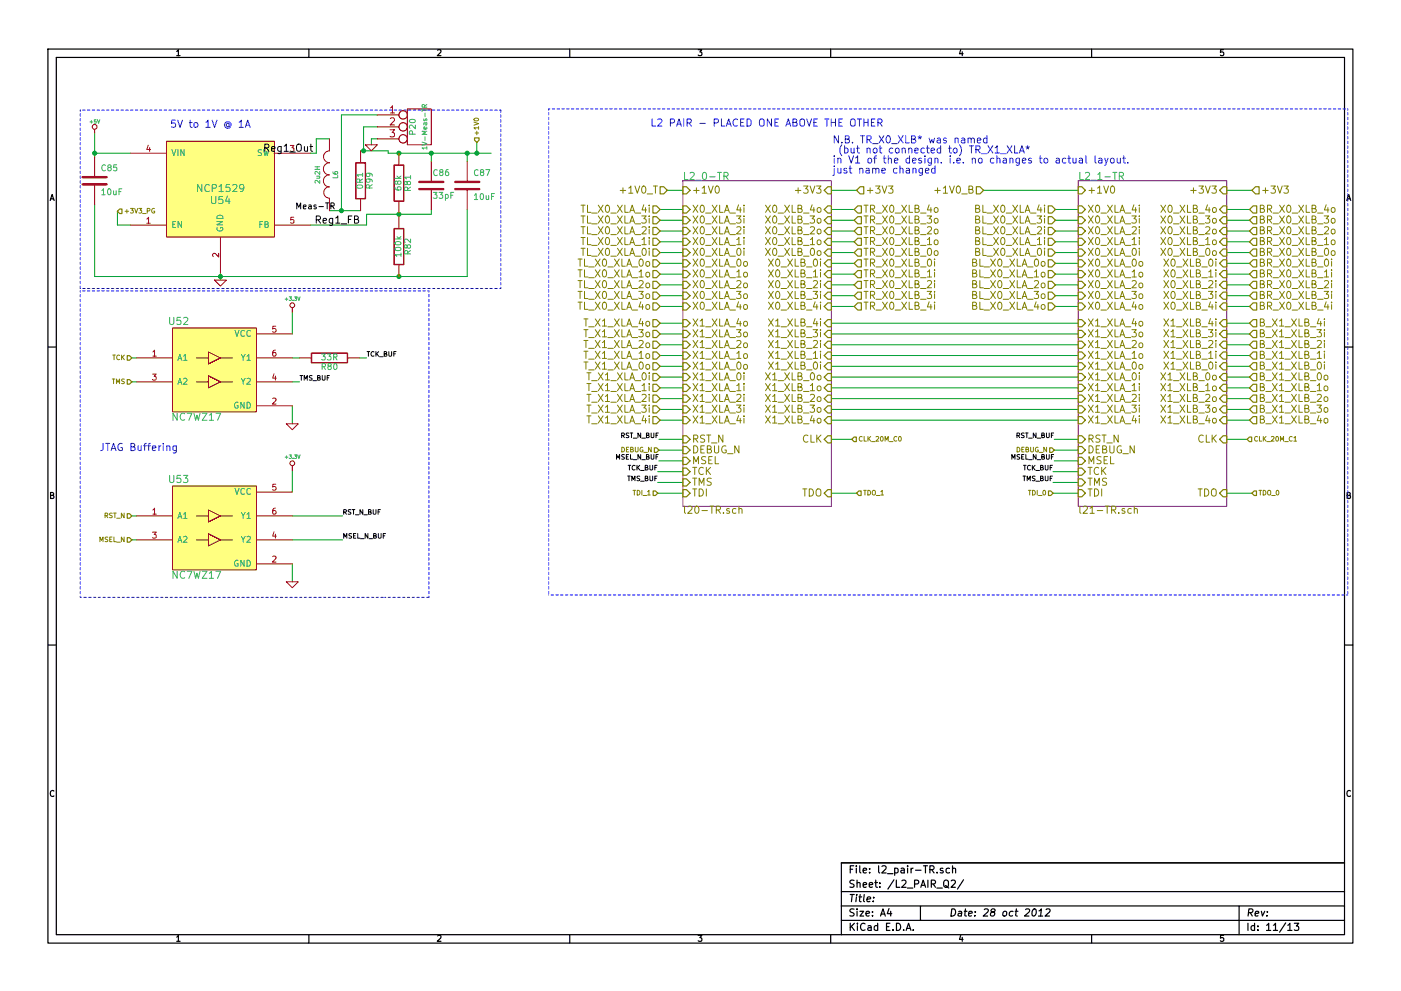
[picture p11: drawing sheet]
<svg xmlns="http://www.w3.org/2000/svg" width="297mm" height="210mm" viewBox="0 0 297 210" stroke-linecap="round" stroke-linejoin="round" font-family="sans-serif">
<g fill="none" stroke="#000" stroke-width=".25">
<path d="M10.2 10.4h276.6v189.7h-276.6zM11.9 12.2h273.2v186.1h-273.2zM65.5 10.4v1.8M120.8 10.4v1.8M176.1 10.4v1.8M231.4 10.4v1.8M10.2 73.6h1.7M285.1 73.6h1.7M10.2 136.8h1.7M285.1 136.8h1.7M65.5 198.3v1.8M120.8 198.3v1.8"/>
<path d="M176.1 198.3v1.8M178.4 189.2h106.7M178.4 195.3h106.7M178.4 192.2h106.7M185.2 190.4v.1M188.5 192.8l-.4 1h1M188.8 193.3v1.1M192.1 197.4l.5-1.5 .5 1.5M192.3 197h.7M193.6 197.3v.1M195.1 192.2v3.1M199.9 184.3l-.3-.1-.3 .2 .1 .2 .5 .2v.3h-.6"/>
<path d="M200.4 187.9l.8 .5M201.3 184.3l-.4-.1-.3 .3 .1 .6 .2 .1 .4-.1M201.7 186.9l.6-.2 .3 .5-1 1.1h1M202 184.3a.36 .36 0 0 1 .6 .1v.8M202 183.7v1.5M204.3 186.7l-1.3 1.9M219.1 192.9l.2-.1a.78 .78 0 0 1 .5 .7 .78 .78 0 0 1-.3 .7l-.4 .2a.97 .97 0 0 1 0-1.5zM220.2 194.4h.9M220.3 193.3l.5-.5-.2 1.6M221.8 193l.6-.2 .3 .3-.2 .4-.9 .9h.9M231.4 198.3v1.8M262.7 192.2v6.1"/>
<path d="M273 196.3l.5-.4v1.5M273 197.4h.9M274.4 195.9h1l-.5 .6 .4 .1v.7l-.2 .1-.7-.1M285.1 183.1h-106.7v15.2"/>
</g>
<g fill="none" stroke="#00a000" stroke-width=".21">
<path d="M20.1 28.2v5.1M20.1 32.5h7.6M69.8 29.5h-2.7v3h-1.3M76.5 32h5.8v.5h21.8M80 24.4h-7.6v20.3M80 29.5h-1.3v1.2M80 26.9h-2.9v5.1M91.4 32.5v1.8M99.1 32.5v1.8M101.1 30.2v2.3M20.1 43.4v15.3h79v-14.3M24.9 44.8v2.9h2.8"/>
<path d="M46.7 57.9v1.5M69.8 44.7h6.7M84.6 45.2v.8M91.4 44.4v1.1h-13.7v2.2h-11.9M140 44.4h4.8M140 46.7h4.8M140 51.3h4.8M140 49h4.8M140 53.6h4.8M140 55.9h4.8M140 58.2h4.8M141.5 40.4h3.3"/>
<path d="M176.3 40.4h5.3M176.3 44.4h4.8M176.3 46.7h4.8M176.3 51.3h4.8M176.3 49h4.8M176.3 53.6h4.8M176.3 55.9h4.8M176.3 58.2h4.8M208.5 40.4h20.1M223.8 44.4h4.8M223.8 46.7h4.8M223.8 51.3h4.8"/>
<path d="M223.8 49h4.8M223.8 53.6h4.8M223.8 55.9h4.8M223.8 58.2h4.8M260.1 40.4h5.3M260.1 44.4h4.8M260.1 46.7h4.8M260.1 51.3h4.8M260.1 49h4.8M260.1 53.6h4.8M260.1 55.9h4.8M260.1 58.2h4.8"/>
<path d="M27.9 75.9h1.1M62 75.9h1.5M62 66.3v4.6M76.2 75.9h1.5M140 75.4h4.8M140 70.9h4.8M140 68.6h4.8M140 73.1h4.8M140 77.7h4.8M140 60.4h4.8M140 62.7h4.8M140 65h4.8"/>
<path d="M176.3 75.4h52.3M176.3 70.9h52.3M176.3 68.6h52.3M176.3 73.1h52.3M176.3 77.7h52.3M176.3 60.4h4.8M176.3 62.7h4.8M176.3 65h4.8M223.8 60.4h4.8M223.8 62.7h4.8M223.8 65h4.8M260.1 75.4h4.8"/>
<path d="M260.1 70.9h4.8M260.1 68.6h4.8M260.1 73.1h4.8M260.1 77.7h4.8M260.1 60.4h4.8M260.1 62.7h4.8M260.1 65h4.8M27.9 81h1.1M62 81h1.5M62 86.1v3.8M62 99.8v4.6M139.7 95.5h5.1"/>
<path d="M139.7 97.8h5.1M139.7 93.2h5.1M140 89.1h4.8M140 84.6h4.8M140 80h4.8M140 82.3h4.8M140 86.9h4.8M176.3 89.1h52.3M176.3 84.6h52.3M176.3 80h52.3M176.3 93.2h4.3M176.3 82.3h52.3"/>
<path d="M176.3 86.9h52.3M223.5 95.5h5.1M223.5 97.8h5.1M223.5 93.2h5.1M260.1 89.1h4.8M260.1 84.6h4.8M260.1 80h4.8M260.1 93.2h4.3M260.1 82.3h4.8M260.1 86.9h4.8M27.9 109.5h1.1M27.9 114.5h1.1"/>
<path d="M62 109.5h10.6M62 114.5h10.6M62 119.6v3.8M139.4 102.4h5.4M139.4 100.1h5.4M139.4 104.6h5.4M176.3 104.6h5.3M223.3 102.4h5.3M223.3 100.1h5.3M223.3 104.6h5.3M260.1 104.6h5.3"/>
</g>
<g fill="none" stroke="#00f" stroke-width=".21" stroke-dasharray=".5" stroke-dashoffset=".3">
<path d="M17 23.4v37.8M106.2 23.4h-89.2M116.3 23.1v103.1M116.3 23.1h169.4M285.7 23.1v103.1M17 61.7v65M90.9 61.7h-73.9M106.2 61.2h-89.2M106.2 61.2v-37.8M17 126.7h64.8M81.5 126.7h9.4M90.9 126.7v-65"/>
<path d="M285.7 126.2h-169.4"/>
</g>
<g fill="#00a000" stroke="#00a000" stroke-width=".25">
<circle cx="99.1" cy="32.5" r=".41"/>
<circle cx="91.4" cy="32.5" r=".41"/>
<circle cx="46.7" cy="58.7" r=".41"/>
<circle cx="20.1" cy="32.5" r=".41"/>
<circle cx="84.6" cy="32.5" r=".41"/>
<circle cx="84.6" cy="45.5" r=".41"/>
<circle cx="84.6" cy="58.7" r=".41"/>
<circle cx="101.1" cy="32.5" r=".41"/>
<circle cx="72.4" cy="44.7" r=".41"/>
<circle cx="77.1" cy="32" r=".41"/>
</g>
<g fill="none" stroke="#a00000" stroke-width=".21">
<path d="M20.1 27.4v.8M20.1 33.3v4.3M20.1 39.1v4.3M27.7 32.5h7.6M35.3 30h22.9v20.3h-22.9zM58.2 32.5h7.6M69.8 29.5v2.5a1.24 1.24 0 0 0-1.2 1.3 1.24 1.24 0 0 0 1.2 1.2M69.8 34.6a1.27 1.27 0 0 0-1.2 1.2 1.27 1.27 0 0 0 1.2 1.3 1.27 1.27 0 0 0-1.2 1.3 1.27 1.27 0 0 0 1.2 1.2 1.19 1.19 0 0 0-1.1 1.2 1.19 1.19 0 0 0 1.1 1.2M76.5 32v2.5M77.5 30.7h2.5l-1.3 1.3zM84.6 32.5v2.5M86.4 23.1h5v7.6h-5z"/>
<path d="M91.4 34.3v4.3M99.1 34.3v4.3M27.7 47.7h7.6M45.5 59.4h2.5l-1.3 1.3zM46.7 50.3v7.6M58.2 47.7h7.6M69.8 42.2v2.5M76.5 42.2v2.5M84.6 42.7v2.5M84.6 46v2.5M84.6 56.1v2.6M91.4 40.1v4.3"/>
<path d="M99.1 40.1v4.3M29 75.9h7.6M36.6 69.6h17.8v17.8h-17.8zM41.7 75.9h2.5v1.3v-2.5l2.5 1.2-2.5 1.3 2.5-1.3h2.6M54.4 75.9h7.6M54.4 70.9h7.6M62 65.3v1M63.5 75.9h2.5M73.7 75.9h2.5M29 81h7.6M41.7 81h2.5v-1.2v2.5l2.5-1.3-2.5-1.2 2.5 1.2h2.6M54.4 86.1h7.6"/>
<path d="M54.4 81h7.6M60.7 89.9h2.5l-1.2 1.3zM62 98.8v1M29 109.5h7.6M29 114.5h7.6M36.6 103.1h17.8v17.8h-17.8zM41.7 114.5h2.5v-1.2v2.5l2.5-1.3-2.5-1.2 2.5 1.2h2.6M41.7 109.5h2.5v1.2v-2.5l2.5 1.3-2.5 1.2 2.5-1.2h2.6M54.4 109.5h7.6M54.4 119.6h7.6M54.4 114.5h7.6M54.4 104.4h7.6"/>
<path d="M60.7 123.4h2.5l-1.2 1.3z"/>
<circle cx="20.1" cy="26.9" r=".51"/>
<circle cx="62" cy="64.8" r=".51"/>
<circle cx="62" cy="98.3" r=".51"/>
</g>
<g fill="none" stroke="#a00000" stroke-width=".25">
<path d="M80 24.4h4.6M80 26.9h4.6M80 29.5h4.6"/>
<circle cx="85.5" cy="24.4" r=".89"/>
<circle cx="85.5" cy="26.9" r=".89"/>
<circle cx="85.5" cy="29.5" r=".89"/>
</g>
<path d="M90 22.7v-.5h-.5v.5h1M90.5 31.4h-1l.3 .3M90.5 31.1v.6M90.5 22.2l-.5 .3M153.5 37.4l.7-.1 .2-.2-.1-.4-.2-.1h-.6v1.5M153.9 37.4l.5 .7M237.3 37.4l.7-.1 .2-.2-.1-.4-.2-.1h-.6v1.5M237.7 37.4l.5 .7" fill="none" stroke="#00a0a0" stroke-width=".21"/>
<path d="M62.9 44.3v-1.3l.4 1 .5-1v1.3" fill="none" stroke="#000" stroke-width=".21"/>
<path d="M75.4 34.5h2.1v7.7h-2.1zM83.6 35h2v7.7h-2zM83.6 48.5h2v7.6h-2zM66 74.9h7.7v2.1h-7.7z" fill="none" stroke="#a00000" stroke-width=".3"/>
<path d="M144.8 38.3h31.5v69.1h-31.5zM228.6 38.3h31.5v69.1h-31.5z" fill="none" stroke="#a000a0" stroke-width=".21"/>
<g fill="none" stroke="#808000" stroke-width=".21">
<path d="M100.5 25.2a.47 .47 0 0 1 .6-.2 .47 .47 0 0 1 .3 .5 .48 .48 0 0 1-.5 .2 .48 .48 0 0 1-.4-.5zM151.8 39.6l.2-.1a.81 .81 0 0 1 .5 .7 .81 .81 0 0 1-.5 .8l-.2-.1-.2-.5zM188.4 39.5h.9l-.5 .6 .5 .1v.7l-.3 .1-.6-.1M235.6 39.6l.2-.1a.81 .81 0 0 1 .5 .7 .81 .81 0 0 1-.5 .8l-.2-.1-.2-.5zM272.2 39.5h1l-.6 .6 .5 .1v.7l-.3 .1-.6-.1M32.7 44.3a.46 .46 0 0 0-.6 .4 .46 .46 0 0 0 .7 .4v-.3h-.2M168.6 40.4h1.2M198.2 40.4h1.2M252.5 40.4h1.1M282.3 44.2l.2-.2 .5 .2v.7l-.2 .2-.5-.2zM282.3 46.5l.2-.2 .5 .2v.7l-.2 .1-.5-.1zM282.3 51l.2-.1 .5 .1v.8l-.2 .1-.5-.1z"/>
<path d="M282.3 48.8l.2-.2 .5 .2v.7l-.2 .1-.5-.1zM282.3 53.3l.2-.1 .5 .1v.8l-.2 .1-.5-.1zM282.3 59.5v.2M282.3 57.2v.2M282.3 55.5v1M282.3 57.8v1M280.8 67.7v.1M280.8 69.9v.2M280.8 74.5v.2M280.8 72.2v.2M280.8 76.8v.2M280.8 68.2v1"/>
<path d="M280.8 70.5v1M280.8 72.7v1.1M280.8 75v1M280.8 77.3v1M280.9 79.7l.3-.1 .3 .3v.4l-.3 .3-.5-.3zM282.3 61.8v.2M282.3 64.1v.2M282.3 60v1.1M282.3 62.3v1M282.3 64.6v1M274.3 93.6h.6M280.9 84.2h.3l.3 .3v.4l-.3 .3-.5-.3z"/>
<path d="M280.9 82l.3-.1 .3 .3v.4l-.3 .3-.5-.3zM280.9 86.5h.3l.3 .3v.4l-.3 .3-.5-.3zM280.9 88.8l.3-.1 .3 .3v.5l-.3 .3-.5-.3zM156 108l-.4-.1-.3 .3 .1 .6 .2 .1 .4-.1M156.7 108a.36 .36 0 0 1 .6 .1v.8M156.7 107.4v1.5M239.9 108l-.5-.1-.3 .3 .1 .6 .2 .1 .5-.1M240.5 108h.1a.36 .36 0 0 1 .5 .1v.8M240.5 107.4v1.5"/>
</g>
<g fill="none" stroke="#808000" stroke-width=".25">
<path d="M100.6 29.3h1v.4l-.5 .5-.5-.5zM140 39.6h.7l.8 .8-.8 .7h-.7zM144.8 39.6h.7l.8 .8-.8 .7h-.7zM175.5 39.6h.8v1.5h-.8l-.7-.7zM182.4 39.6h.7v1.5h-.7l-.8-.7zM207 39.6h.8l.7 .8-.7 .7h-.8zM228.6 39.6h.8l.7 .8-.7 .7h-.8zM259.3 39.6h.8v1.5h-.8l-.7-.7zM266.2 39.6h.8v1.5h-.8l-.8-.7zM24.9 44.8l.5-.5h.5v1h-.5zM138.4 43.7h.8l.8 .7-.8 .8h-.8zM138.4 46h.8l.8 .7-.8 .8h-.8z"/>
<path d="M138.4 50.5h.8l.8 .8-.8 .8h-.8zM138.4 48.3h.8l.8 .7-.8 .8h-.8zM138.4 52.8h.8l.8 .8-.8 .8h-.8zM138.4 55.1h.8l.8 .8-.8 .7h-.8zM138.4 59.7h.8l.8 .7-.8 .8h-.8zM138.4 57.4h.8l.8 .8-.8 .7h-.8zM144.8 43.7h.7l.8 .7-.8 .8h-.7zM144.8 46h.7l.8 .7-.8 .8h-.7zM144.8 48.3h.7l.8 .7-.8 .8h-.7zM144.8 50.5h.7l.8 .8-.8 .8h-.7zM144.8 52.8h.7l.8 .8-.8 .8h-.7zM144.8 55.1h.7l.8 .8-.8 .7h-.7z"/>
<path d="M144.8 57.4h.7l.8 .8-.8 .7h-.7zM144.8 59.7h.7l.8 .7-.8 .8h-.7zM175.5 43.7h.8v1.5h-.8l-.7-.8zM175.5 46h.8v1.5h-.8l-.7-.8zM175.5 48.3h.8v1.5h-.8l-.7-.8zM175.5 50.5h.8v1.6h-.8l-.7-.8zM175.5 52.8h.8v1.6h-.8l-.7-.8zM175.5 55.1h.8v1.5h-.8l-.7-.7zM175.5 57.4h.8v1.5h-.8l-.7-.7zM175.5 59.7h.8v1.5h-.8l-.7-.8zM181.9 57.4h.7v1.5h-.7l-.8-.7zM181.9 59.7h.7v1.5h-.7l-.8-.8z"/>
<path d="M181.9 55.1h.7v1.5h-.7l-.8-.7zM181.9 52.8h.7v1.6h-.7l-.8-.8zM181.9 48.3h.7v1.5h-.7l-.8-.8zM181.9 50.5h.7v1.6h-.7l-.8-.8zM181.9 46h.7v1.5h-.7l-.8-.8zM181.9 43.7h.7v1.5h-.7l-.8-.8zM222.2 57.4h.8l.8 .8-.8 .7h-.8zM222.2 59.7h.8l.8 .7-.8 .8h-.8zM222.2 55.1h.8l.8 .8-.8 .7h-.8zM222.2 52.8h.8l.8 .8-.8 .8h-.8zM222.2 48.3h.8l.8 .7-.8 .8h-.8zM222.2 50.5h.8l.8 .8-.8 .8h-.8z"/>
<path d="M222.2 46h.8l.8 .7-.8 .8h-.8zM222.2 43.7h.8l.8 .7-.8 .8h-.8zM228.6 43.7h.8l.7 .7-.7 .8h-.8zM228.6 46h.8l.7 .7-.7 .8h-.8zM228.6 48.3h.8l.7 .7-.7 .8h-.8zM228.6 50.5h.8l.7 .8-.7 .8h-.8zM228.6 52.8h.8l.7 .8-.7 .8h-.8zM228.6 55.1h.8l.7 .8-.7 .7h-.8zM228.6 57.4h.8l.7 .8-.7 .7h-.8zM228.6 59.7h.8l.7 .7-.7 .8h-.8zM259.3 43.7h.8v1.5h-.8l-.7-.8zM259.3 46h.8v1.5h-.8l-.7-.8z"/>
<path d="M259.3 48.3h.8v1.5h-.8l-.7-.8zM259.3 50.5h.8v1.6h-.8l-.7-.8zM259.3 52.8h.8v1.6h-.8l-.7-.8zM259.3 55.1h.8v1.5h-.8l-.7-.7zM259.3 57.4h.8v1.5h-.8l-.7-.7zM259.3 59.7h.8v1.5h-.8l-.7-.8zM265.7 43.7h.7v1.5h-.7l-.8-.8zM265.7 46h.7v1.5h-.7l-.8-.8zM265.7 50.5h.7v1.6h-.7l-.8-.8zM265.7 48.3h.7v1.5h-.7l-.8-.8zM265.7 52.8h.7v1.6h-.7l-.8-.8zM265.7 55.1h.7v1.5h-.7l-.8-.7z"/>
<path d="M265.7 59.7h.7v1.5h-.7l-.8-.8zM265.7 57.4h.7v1.5h-.7l-.8-.7zM27 75.5h.5l.4 .4-.4 .5h-.5zM138.4 62h.8l.8 .7-.8 .8h-.8zM138.4 64.3h.8l.8 .7-.8 .8h-.8zM138.4 67.8h.8l.8 .8-.8 .7h-.8zM138.4 70.1h.8l.8 .8-.8 .7h-.8zM138.4 74.7h.8l.8 .7-.8 .8h-.8zM138.4 72.4h.8l.8 .7-.8 .8h-.8zM138.4 77h.8l.8 .7-.8 .8h-.8zM138.4 79.2h.8l.8 .8-.8 .8h-.8zM144.8 67.8h.7l.8 .8-.8 .7h-.7z"/>
<path d="M144.8 70.1h.7l.8 .8-.8 .7h-.7zM144.8 72.4h.7l.8 .7-.8 .8h-.7zM144.8 74.7h.7l.8 .7-.8 .8h-.7zM144.8 77h.7l.8 .7-.8 .8h-.7zM144.8 79.2h.7l.8 .8-.8 .8h-.7zM144.8 62h.7l.8 .7-.8 .8h-.7zM144.8 64.3h.7l.8 .7-.8 .8h-.7zM175.5 67.8h.8v1.5h-.8l-.7-.7zM175.5 70.1h.8v1.5h-.8l-.7-.7zM175.5 72.4h.8v1.5h-.8l-.7-.8zM175.5 74.7h.8v1.5h-.8l-.7-.8zM175.5 77h.8v1.5h-.8l-.7-.8z"/>
<path d="M175.5 79.2h.8v1.6h-.8l-.7-.8zM175.5 62h.8v1.5h-.8l-.7-.8zM175.5 64.3h.8v1.5h-.8l-.7-.8zM181.9 64.3h.7v1.5h-.7l-.8-.8zM181.9 62h.7v1.5h-.7l-.8-.8zM222.2 64.3h.8l.8 .7-.8 .8h-.8zM222.2 62h.8l.8 .7-.8 .8h-.8zM228.6 67.8h.8l.7 .8-.7 .7h-.8zM228.6 70.1h.8l.7 .8-.7 .7h-.8zM228.6 72.4h.8l.7 .7-.7 .8h-.8zM228.6 74.7h.8l.7 .7-.7 .8h-.8zM228.6 77h.8l.7 .7-.7 .8h-.8z"/>
<path d="M228.6 79.2h.8l.7 .8-.7 .8h-.8zM228.6 62h.8l.7 .7-.7 .8h-.8zM228.6 64.3h.8l.7 .7-.7 .8h-.8zM259.3 67.8h.8v1.5h-.8l-.7-.7zM259.3 70.1h.8v1.5h-.8l-.7-.7zM259.3 72.4h.8v1.5h-.8l-.7-.8zM259.3 74.7h.8v1.5h-.8l-.7-.8zM259.3 77h.8v1.5h-.8l-.7-.8zM259.3 79.2h.8v1.6h-.8l-.7-.8zM259.3 62h.8v1.5h-.8l-.7-.8zM259.3 64.3h.8v1.5h-.8l-.7-.8zM265.7 62h.7v1.5h-.7l-.8-.8z"/>
<path d="M265.7 64.3h.7v1.5h-.7l-.8-.8zM265.7 67.8h.7v1.5h-.7l-.8-.7zM265.7 70.1h.7v1.5h-.7l-.8-.7zM265.7 74.7h.7v1.5h-.7l-.8-.8zM265.7 72.4h.7v1.5h-.7l-.8-.8zM265.7 77h.7v1.5h-.7l-.8-.8zM265.7 79.2h.7v1.6h-.7l-.8-.8zM27 80.5h.5l.4 .5-.4 .5h-.5zM138.4 83.8h.8l.8 .8-.8 .7h-.8zM138.4 81.5h.8l.8 .8-.8 .8h-.8zM138.4 86.1h.8l.8 .8-.8 .7h-.8zM138.4 88.4h.8l.8 .7-.8 .8h-.8z"/>
<path d="M138.7 95h.5l.5 .5-.5 .5h-.5zM144.8 81.5h.7l.8 .8-.8 .8h-.7zM144.8 83.8h.7l.8 .8-.8 .7h-.7zM144.8 86.1h.7l.8 .8-.8 .7h-.7zM144.8 88.4h.7l.8 .7-.8 .8h-.7zM144.8 92.5h.7l.8 .7-.8 .8h-.7zM144.8 94.7h.7l.8 .8-.8 .8h-.7zM144.8 97h.7l.8 .8-.8 .7h-.7zM144.8 99.3h.7l.8 .8-.8 .7h-.7zM175.5 81.5h.8v1.6h-.8l-.7-.8zM175.5 83.8h.8v1.5h-.8l-.7-.7zM175.5 86.1h.8v1.5h-.8l-.7-.7z"/>
<path d="M175.5 88.4h.8v1.5h-.8l-.7-.8zM175.5 92.5h.8v1.5h-.8l-.7-.8zM181.1 92.7h.5v1h-.5l-.5-.5zM222.6 95h.4l.5 .5-.5 .5h-.4zM228.6 81.5h.8l.7 .8-.7 .8h-.8zM228.6 83.8h.8l.7 .8-.7 .7h-.8zM228.6 86.1h.8l.7 .8-.7 .7h-.8zM228.6 88.4h.8l.7 .7-.7 .8h-.8zM228.6 92.5h.8l.7 .7-.7 .8h-.8zM228.6 94.7h.8l.7 .8-.7 .8h-.8zM228.6 97h.8l.7 .8-.7 .7h-.8zM228.6 99.3h.8l.7 .8-.7 .7h-.8z"/>
<path d="M259.3 81.5h.8v1.6h-.8l-.7-.8zM259.3 83.8h.8v1.5h-.8l-.7-.7zM259.3 86.1h.8v1.5h-.8l-.7-.7zM259.3 88.4h.8v1.5h-.8l-.7-.8zM259.3 92.5h.8v1.5h-.8l-.7-.8zM264.9 92.7h.5v1h-.5l-.5-.5zM265.7 83.8h.7v1.5h-.7l-.8-.7zM265.7 81.5h.7v1.6h-.7l-.8-.8zM265.7 86.1h.7v1.5h-.7l-.8-.7zM265.7 88.4h.7v1.5h-.7l-.8-.8zM27 114.1h.5l.4 .4-.4 .5h-.5zM27 109h.5l.4 .5-.4 .5h-.5z"/>
<path d="M138.5 104.2h.5l.4 .4-.4 .5h-.5zM144.8 101.6h.7l.8 .8-.8 .7h-.7zM144.8 103.9h.7l.8 .7-.8 .8h-.7zM175.5 103.9h.8v1.5h-.8l-.7-.8zM182.1 104.2h.5v.9h-.5l-.5-.5zM222.3 104.2h.5l.5 .4-.5 .5h-.5zM228.6 101.6h.8l.7 .8-.7 .7h-.8zM228.6 103.9h.8l.7 .7-.7 .8h-.8zM259.3 103.9h.8v1.5h-.8l-.7-.8zM265.9 104.2h.5v.9h-.5l-.5-.5z"/>
</g>
<g fill="#ffff80" stroke="#ffff80" stroke-width=".25">
<path d="M35.3 30h22.9v20.3h-22.9z"/>
<path d="M36.6 69.6h17.8v17.8h-17.8z"/>
<path d="M36.6 103.1h17.8v17.8h-17.8z"/>
</g>
<path d="M17.5 39.1h5.1M17.5 37.6h5.1M88.9 38.6h5.1M96.5 38.6h5.1M88.9 40.1h5.1M96.5 40.1h5.1" fill="none" stroke="#a00000" stroke-width=".51"/>
<g fill="none" stroke="#00f" stroke-width=".21">
<path d="M50.7 25.9l.5-.4v1.5M50.7 27h.9M52 27l.5-1.5 .5 1.5M52.1 26.6h.8M183.2 25.2v1.6M183.2 26h.8M184 25.2v1.6M184.8 26h.5M185.5 25.2h-.7v1.6h.7M186.1 26.1l.8-.1 .1-.3-.1-.3-.2-.2h-.6v1.6M186.5 26.1l.5 .7M195.6 35.7v1.3l-.3 .2h-.4"/>
<path d="M195.6 35.8l-.5-.1-.3 .3 .1 .6 .2 .1 .5-.1M196.2 36.2l.8-.1-.1-.3-.5-.1-.2 .2 .1 .7h.6M198.2 35.8l-.4-.1-.3 .3 .1 .6 .2 .1 .4-.1M198.2 35.2v1.5M205.9 29.5a.35 .35 0 0 1 .3-.2 .35 .35 0 0 1 .4 .2v.8M207.2 29.8l.7-.1v-.3l-.5-.1-.2 .2 .1 .7h.6M209.2 29.4l-.4-.1-.3 .3 .1 .6 .2 .1 .4-.1M209.2 28.8v1.5M213.5 30.9l1.1 1.6M214.6 30.9l-1.1 1.6M215.1 30.9v1.6h.7M216.2 32.5l.5-1.6 .5 1.6"/>
<path d="M216.3 32h.7M217.5 31.2l.4 .1 .3-.1M217.7 31.6l.2-.3 .2 .3M217.9 30.9v.4M226 33.6h-.4l-.4 .3 .1 .6 .3 .1 .4-.1M226.4 33.6h.6M226.6 33.1v1.3l.4 .2M227.5 33.6l.1 .9 .3 .1 .2-.1M228.1 33.6v1M228.9 33.6h.5l.1 1M229.5 34l-.6 .1a.3 .3 0 0 0 .1 .5l.5-.1M230.2 33.1v1.3l.3 .2"/>
<path d="M232.2 33.1v1.3l.2 .2M233 33.6h.6v1M233.6 34l-.6 .1a.3 .3 0 0 0 .1 .5l.5-.1M234.2 33.6l.4 1M234.9 33.6l-.5 1.4-.2 .1M235.6 33.6h.3l.3 .3v.4l-.3 .3-.5-.3zM236.9 33.6l.1 .9 .3 .1 .2-.1M237.5 33.6v1M238 33.6h.6M238.3 33.1v1.3l.3 .2M239.1 34.5v.1M37.4 94.6v1.2l-.3 .3-.4-.1"/>
<path d="M37.4 94.7l-.4-.1-.3 .3v.6l.3 .1 .4-.1"/>
</g>
<g font-size="2.1" fill="#00f">
<text x="36.1" y="27.2">5V to 1V @ 1A</text>
<text x="137.9" y="26.9">L2 PAIR - PLACED ONE ABOVE THE OTHER</text>
<text x="176.5" y="30.5">N.B. TR_X0_XLB* was named</text>
<text x="176.5" y="34.7">in V1 of the design. i.e. no changes to actual layout.</text>
<text x="177.1" y="32.6">(but not connected to) TR_X1_XLA*</text>
<text x="176.5" y="36.9">just name changed</text>
<text x="21.1" y="95.8">JTAG Buffering</text>
</g>
<g font-size="2.1" fill="#a00000">
<text x="82.6" y="24.1">1</text>
<text x="82.6" y="26.7">2</text>
<text x="82.6" y="29.2">3</text>
</g>
<g font-size="2.1">
<text x="56.4" y="32.3">Reg1_Out</text>
<text x="67.1" y="47.5">Reg1_FB</text>
<text x="179.9" y="185.4">File: l2_pair-TR.sch</text>
<text x="179.9" y="191.5">Title:</text>
<text x="179.9" y="188.4">Sheet: /L2_PAIR_Q2/</text>
<text x="179.9" y="197.6">KiCad E.D.A.</text>
<text x="179.9" y="194.5">Size: A4</text>
<text x="201.2" y="194.5">Date: 28 oct 2012</text>
<text x="264.2" y="194.5">Rev:</text>
<text x="264.2" y="197.6">Id: 11/13</text>
</g>
<g font-size="2.1" fill="#00a0a0">
<text x="42.1" y="40.8">NCP1529</text>
<text x="144.8" y="38.2">L2_0-TR</text>
<text x="228.6" y="38.2">L2_1-TR</text>
<text x="44.8" y="43.4">U54</text>
<text x="35.9" y="69">U52</text>
<text x="36.7" y="89.3">NC7WZ17</text>
<text x="35.9" y="102.5">U53</text>
<text x="36.7" y="122.9">NC7WZ17</text>
</g>
<g font-size="2.1" fill="#808000">
<text x="132.1" y="41.1">+1V0_T</text>
<text x="146.7" y="41.1">+1V0</text>
<text x="169.3" y="41.1">+3V3</text>
<text x="183.5" y="41.1">+3V3</text>
<text x="198.9" y="41.1">+1V0_B</text>
<text x="230.5" y="41.1">+1V0</text>
<text x="253.2" y="41.1">+3V3</text>
<text x="267.4" y="41.1">+3V3</text>
<text x="123.3" y="45.2">TL_X0_XLA_4i</text>
<text x="123.3" y="47.5">TL_X0_XLA_3i</text>
<text x="146.7" y="45.2">X0_XLA_4i</text>
<text x="146.7" y="47.5">X0_XLA_3i</text>
<text x="162.7" y="45.2">X0_XLB_4o</text>
<text x="162.7" y="47.5">X0_XLB_3o</text>
<text x="183" y="47.5">TR_X0_XLB_3o</text>
<text x="183" y="45.2">TR_X0_XLB_4o</text>
<text x="206.9" y="47.5">BL_X0_XLA_3i</text>
<text x="206.9" y="45.2">BL_X0_XLA_4i</text>
<text x="230.5" y="45.2">X0_XLA_4i</text>
<text x="230.5" y="47.5">X0_XLA_3i</text>
<text x="246.5" y="45.2">X0_XLB_4o</text>
<text x="246.5" y="47.5">X0_XLB_3o</text>
<text x="266.9" y="45.2">BR_X0_XLB_4o</text>
<text x="266.9" y="47.5">BR_X0_XLB_3o</text>
<text x="123.3" y="52.1">TL_X0_XLA_1i</text>
<text x="123.3" y="49.8">TL_X0_XLA_2i</text>
<text x="146.7" y="49.8">X0_XLA_2i</text>
<text x="146.7" y="52.1">X0_XLA_1i</text>
<text x="162.7" y="49.8">X0_XLB_2o</text>
<text x="162.7" y="52.1">X0_XLB_1o</text>
<text x="183" y="49.8">TR_X0_XLB_2o</text>
<text x="183" y="52.1">TR_X0_XLB_1o</text>
<text x="206.9" y="49.8">BL_X0_XLA_2i</text>
<text x="206.9" y="52.1">BL_X0_XLA_1i</text>
<text x="230.5" y="49.8">X0_XLA_2i</text>
<text x="230.5" y="52.1">X0_XLA_1i</text>
<text x="246.5" y="49.8">X0_XLB_2o</text>
<text x="246.5" y="52.1">X0_XLB_1o</text>
<text x="266.9" y="52.1">BR_X0_XLB_1o</text>
<text x="266.9" y="49.8">BR_X0_XLB_2o</text>
<text x="122.6" y="56.6">TL_X0_XLA_0o</text>
<text x="122.6" y="58.9">TL_X0_XLA_1o</text>
<text x="123.3" y="54.4">TL_X0_XLA_0i</text>
<text x="146.7" y="54.4">X0_XLA_0i</text>
<text x="146.7" y="56.6">X0_XLA_0o</text>
<text x="146.7" y="58.9">X0_XLA_1o</text>
<text x="162.7" y="54.4">X0_XLB_0o</text>
<text x="163.4" y="56.6">X0_XLB_0i</text>
<text x="163.4" y="58.9">X0_XLB_1i</text>
<text x="183" y="58.9">TR_X0_XLB_1i</text>
<text x="183" y="56.6">TR_X0_XLB_0i</text>
<text x="183" y="54.4">TR_X0_XLB_0o</text>
<text x="206.1" y="58.9">BL_X0_XLA_1o</text>
<text x="206.1" y="56.6">BL_X0_XLA_0o</text>
<text x="206.9" y="54.4">BL_X0_XLA_0i</text>
<text x="230.5" y="54.4">X0_XLA_0i</text>
<text x="230.5" y="56.6">X0_XLA_0o</text>
<text x="230.5" y="58.9">X0_XLA_1o</text>
<text x="246.5" y="54.4">X0_XLB_0o</text>
<text x="247.2" y="56.6">X0_XLB_0i</text>
<text x="247.2" y="58.9">X0_XLB_1i</text>
<text x="266.9" y="54.4">BR_X0_XLB_0o</text>
<text x="266.9" y="56.6">BR_X0_XLB_0i</text>
<text x="266.9" y="58.9">BR_X0_XLB_1i</text>
<text x="122.6" y="61.2">TL_X0_XLA_2o</text>
<text x="122.6" y="63.5">TL_X0_XLA_3o</text>
<text x="122.6" y="65.8">TL_X0_XLA_4o</text>
<text x="146.7" y="61.2">X0_XLA_2o</text>
<text x="146.7" y="63.5">X0_XLA_3o</text>
<text x="146.7" y="65.8">X0_XLA_4o</text>
<text x="163.4" y="61.2">X0_XLB_2i</text>
<text x="163.4" y="63.5">X0_XLB_3i</text>
<text x="163.4" y="65.8">X0_XLB_4i</text>
<text x="183" y="65.8">TR_X0_XLB_4i</text>
<text x="183" y="63.5">TR_X0_XLB_3i</text>
<text x="183" y="61.2">TR_X0_XLB_2i</text>
<text x="206.1" y="65.8">BL_X0_XLA_4o</text>
<text x="206.1" y="63.5">BL_X0_XLA_3o</text>
<text x="206.1" y="61.2">BL_X0_XLA_2o</text>
<text x="230.5" y="61.2">X0_XLA_2o</text>
<text x="230.5" y="63.5">X0_XLA_3o</text>
<text x="230.5" y="65.8">X0_XLA_4o</text>
<text x="247.2" y="61.2">X0_XLB_2i</text>
<text x="247.2" y="63.5">X0_XLB_3i</text>
<text x="247.2" y="65.8">X0_XLB_4i</text>
<text x="266.9" y="61.2">BR_X0_XLB_2i</text>
<text x="266.9" y="63.5">BR_X0_XLB_3i</text>
<text x="266.9" y="65.8">BR_X0_XLB_4i</text>
<text x="123.9" y="69.3">T_X1_XLA_4o</text>
<text x="123.9" y="71.6">T_X1_XLA_3o</text>
<text x="146.7" y="69.3">X1_XLA_4o</text>
<text x="146.7" y="71.6">X1_XLA_3o</text>
<text x="163.4" y="69.3">X1_XLB_4i</text>
<text x="163.4" y="71.6">X1_XLB_3i</text>
<text x="230.5" y="69.3">X1_XLA_4o</text>
<text x="230.5" y="71.6">X1_XLA_3o</text>
<text x="247.2" y="69.3">X1_XLB_4i</text>
<text x="247.2" y="71.6">X1_XLB_3i</text>
<text x="266.9" y="69.3">B_X1_XLB_4i</text>
<text x="266.9" y="71.6">B_X1_XLB_3i</text>
<text x="123.9" y="76.2">T_X1_XLA_1o</text>
<text x="123.9" y="73.9">T_X1_XLA_2o</text>
<text x="146.7" y="73.9">X1_XLA_2o</text>
<text x="146.7" y="76.2">X1_XLA_1o</text>
<text x="163.4" y="73.9">X1_XLB_2i</text>
<text x="163.4" y="76.2">X1_XLB_1i</text>
<text x="230.5" y="73.9">X1_XLA_2o</text>
<text x="230.5" y="76.2">X1_XLA_1o</text>
<text x="247.2" y="73.9">X1_XLB_2i</text>
<text x="247.2" y="76.2">X1_XLB_1i</text>
<text x="266.9" y="76.2">B_X1_XLB_1i</text>
<text x="266.9" y="73.9">B_X1_XLB_2i</text>
<text x="123.9" y="78.5">T_X1_XLA_0o</text>
<text x="124.6" y="80.8">T_X1_XLA_0i</text>
<text x="124.6" y="83.1">T_X1_XLA_1i</text>
<text x="146.7" y="78.5">X1_XLA_0o</text>
<text x="146.7" y="80.8">X1_XLA_0i</text>
<text x="146.7" y="83.1">X1_XLA_1i</text>
<text x="162.7" y="80.8">X1_XLB_0o</text>
<text x="162.7" y="83.1">X1_XLB_1o</text>
<text x="163.4" y="78.5">X1_XLB_0i</text>
<text x="230.5" y="78.5">X1_XLA_0o</text>
<text x="230.5" y="80.8">X1_XLA_0i</text>
<text x="230.5" y="83.1">X1_XLA_1i</text>
<text x="246.5" y="80.8">X1_XLB_0o</text>
<text x="246.5" y="83.1">X1_XLB_1o</text>
<text x="247.2" y="78.5">X1_XLB_0i</text>
<text x="266.9" y="78.5">B_X1_XLB_0i</text>
<text x="266.9" y="80.8">B_X1_XLB_0o</text>
<text x="266.9" y="83.1">B_X1_XLB_1o</text>
<text x="124.6" y="85.3">T_X1_XLA_2i</text>
<text x="124.6" y="87.6">T_X1_XLA_3i</text>
<text x="124.6" y="89.9">T_X1_XLA_4i</text>
<text x="146.7" y="85.3">X1_XLA_2i</text>
<text x="146.7" y="87.6">X1_XLA_3i</text>
<text x="146.7" y="89.9">X1_XLA_4i</text>
<text x="162.7" y="85.3">X1_XLB_2o</text>
<text x="162.7" y="87.6">X1_XLB_3o</text>
<text x="162.7" y="89.9">X1_XLB_4o</text>
<text x="230.5" y="85.3">X1_XLA_2i</text>
<text x="230.5" y="87.6">X1_XLA_3i</text>
<text x="230.5" y="89.9">X1_XLA_4i</text>
<text x="246.5" y="85.3">X1_XLB_2o</text>
<text x="246.5" y="87.6">X1_XLB_3o</text>
<text x="246.5" y="89.9">X1_XLB_4o</text>
<text x="266.9" y="85.3">B_X1_XLB_2o</text>
<text x="266.9" y="87.6">B_X1_XLB_3o</text>
<text x="266.9" y="89.9">B_X1_XLB_4o</text>
<text x="146.7" y="94">RST_N</text>
<text x="170" y="94">CLK</text>
<text x="230.5" y="94">RST_N</text>
<text x="253.8" y="94">CLK</text>
<text x="146.7" y="96.3">DEBUG_N</text>
<text x="146.7" y="98.5">MSEL</text>
<text x="146.7" y="100.8">TCK</text>
<text x="230.5" y="96.3">DEBUG_N</text>
<text x="230.5" y="98.5">MSEL</text>
<text x="230.5" y="100.8">TCK</text>
<text x="146.7" y="103.1">TMS</text>
<text x="146.7" y="105.4">TDI</text>
<text x="169.9" y="105.4">TDO</text>
<text x="230.5" y="103.1">TMS</text>
<text x="230.5" y="105.4">TDI</text>
<text x="253.7" y="105.4">TDO</text>
<text x="144.8" y="109.1">l20-TR.sch</text>
<text x="228.6" y="109.1">l21-TR.sch</text>
</g>
<g font-size="1.8">
<text x="37.3" y="11.9">1</text>
<text x="92.7" y="11.9">2</text>
<text x="148" y="11.9">3</text>
<text x="203.3" y="11.9">4</text>
<text x="258.6" y="11.9">5</text>
<text x="54.3" y="33.1">SW</text>
<text x="61.5" y="32.3">3</text>
<text x="10.4" y="42.7">A</text>
<text x="63.8" y="44.4">Meas-TR</text>
<text x="285.3" y="42.7">A</text>
<text x="10.4" y="105.9">B</text>
<text x="285.3" y="105.9">B</text>
<text x="10.4" y="169.1">C</text>
<text x="285.3" y="169.1">C</text>
<text x="37.3" y="199.8">1</text>
<text x="92.7" y="199.8">2</text>
<text x="148" y="199.8">3</text>
<text x="203.3" y="199.8">4</text>
<text x="258.6" y="199.8">5</text>
</g>
<g font-size="1.8" fill="#00a0a0">
<text x="88.2" y="28.5" transform="rotate(-90 88.2 28.5)">P20</text>
<text x="36.3" y="33.1">VIN</text>
<text x="21.6" y="36.4">C85</text>
<text x="21.6" y="41.4">10uF</text>
<text x="77" y="40" transform="rotate(-90 77 40)">0R1</text>
<text x="79" y="40" transform="rotate(-90 79 40)">R99</text>
<text x="85.1" y="40.3" transform="rotate(-90 85.1 40.3)">68k</text>
<text x="87.2" y="40.5" transform="rotate(-90 87.2 40.5)">R81</text>
<text x="91.9" y="37.4">C86</text>
<text x="100.6" y="37.4">C87</text>
<text x="92" y="42.2">33pF</text>
<text x="100.6" y="42.5">10uF</text>
<text x="36.3" y="48.4">EN</text>
<text x="47.4" y="49.3" transform="rotate(-90 47.4 49.3)">GND</text>
<text x="54.8" y="48.4">FB</text>
<text x="87.2" y="53.9" transform="rotate(-90 87.2 53.9)">R82</text>
<text x="85.1" y="54.3" transform="rotate(-90 85.1 54.3)">100k</text>
<text x="49.6" y="71.5">VCC</text>
<text x="37.6" y="76.6">A1</text>
<text x="51.2" y="76.6">Y1</text>
<text x="68.2" y="76.5">33R</text>
<text x="37.6" y="81.7">A2</text>
<text x="51.2" y="81.7">Y2</text>
<text x="68.2" y="78.5">R80</text>
<text x="49.4" y="86.7">GND</text>
<text x="49.6" y="105">VCC</text>
<text x="37.6" y="110.1">A1</text>
<text x="51.2" y="110.1">Y1</text>
<text x="37.6" y="115.2">A2</text>
<text x="51.2" y="115.2">Y2</text>
<text x="49.4" y="120.3">GND</text>
</g>
<g font-size="1.8" fill="#a00000">
<text x="31" y="32.3">4</text>
<text x="31" y="47.5">1</text>
<text x="61.5" y="47.5">5</text>
<text x="46.5" y="54.6" transform="rotate(-90 46.5 54.6)">2</text>
<text x="57.7" y="70.6">5</text>
<text x="32.3" y="75.7">1</text>
<text x="57.7" y="75.7">6</text>
<text x="32.3" y="80.8">3</text>
<text x="57.7" y="80.8">4</text>
<text x="57.7" y="85.8">2</text>
<text x="57.7" y="104.1">5</text>
<text x="32.3" y="109.2">1</text>
<text x="57.7" y="109.2">6</text>
<text x="32.3" y="114.3">3</text>
<text x="57.7" y="119.4">2</text>
<text x="57.7" y="114.3">4</text>
</g>
<g font-size="1.4" fill="#808000">
<text x="101.6" y="28.8" transform="rotate(-90 101.6 28.8)">+1V0</text>
<text x="26.3" y="45.3">+3V3_PG</text>
<text x="23.7" y="76.4">TCK</text>
<text x="23.6" y="81.5">TMS</text>
<text x="131.5" y="96">DEBUG_N</text>
<text x="182" y="93.7">CLK_20M_C0</text>
<text x="215.4" y="96">DEBUG_N</text>
<text x="265.8" y="93.7">CLK_20M_C1</text>
<text x="134.3" y="105.1">TDI_1</text>
<text x="183" y="105.1">TDO_1</text>
<text x="218.1" y="105.1">TDI_0</text>
<text x="266.8" y="105.1">TDO_0</text>
<text x="22" y="110">RST_N</text>
<text x="21" y="115">MSEL_N</text>
</g>
<g font-size="1.4" fill="#00a0a0">
<text x="90.6" y="31" transform="rotate(-90 90.6 31)">1V-Meas-TR</text>
<text x="67.9" y="38.8" transform="rotate(-90 67.9 38.8)">2u2H</text>
<text x="71.7" y="37.9" transform="rotate(-90 71.7 37.9)">L6</text>
</g>
<g font-size="1.4">
<text x="77.7" y="75.7">TCK_BUF</text>
<text x="63.5" y="80.8">TMS_BUF</text>
<text x="131.6" y="93">RST_N_BUF</text>
<text x="215.4" y="93">RST_N_BUF</text>
<text x="130.5" y="97.5">MSEL_N_BUF</text>
<text x="133" y="99.8">TCK_BUF</text>
<text x="214.3" y="97.5">MSEL_N_BUF</text>
<text x="216.8" y="99.8">TCK_BUF</text>
<text x="132.9" y="102.1">TMS_BUF</text>
<text x="216.8" y="102.1">TMS_BUF</text>
<text x="72.6" y="109.2">RST_N_BUF</text>
<text x="72.6" y="114.3">MSEL_N_BUF</text>
</g>
<g font-size="1.1" fill="#00a0a0">
<text x="19.1" y="26.2">+5V</text>
<text x="60.6" y="63.8">+3.3V</text>
<text x="60.6" y="97.4">+3.3V</text>
</g>
</svg>
